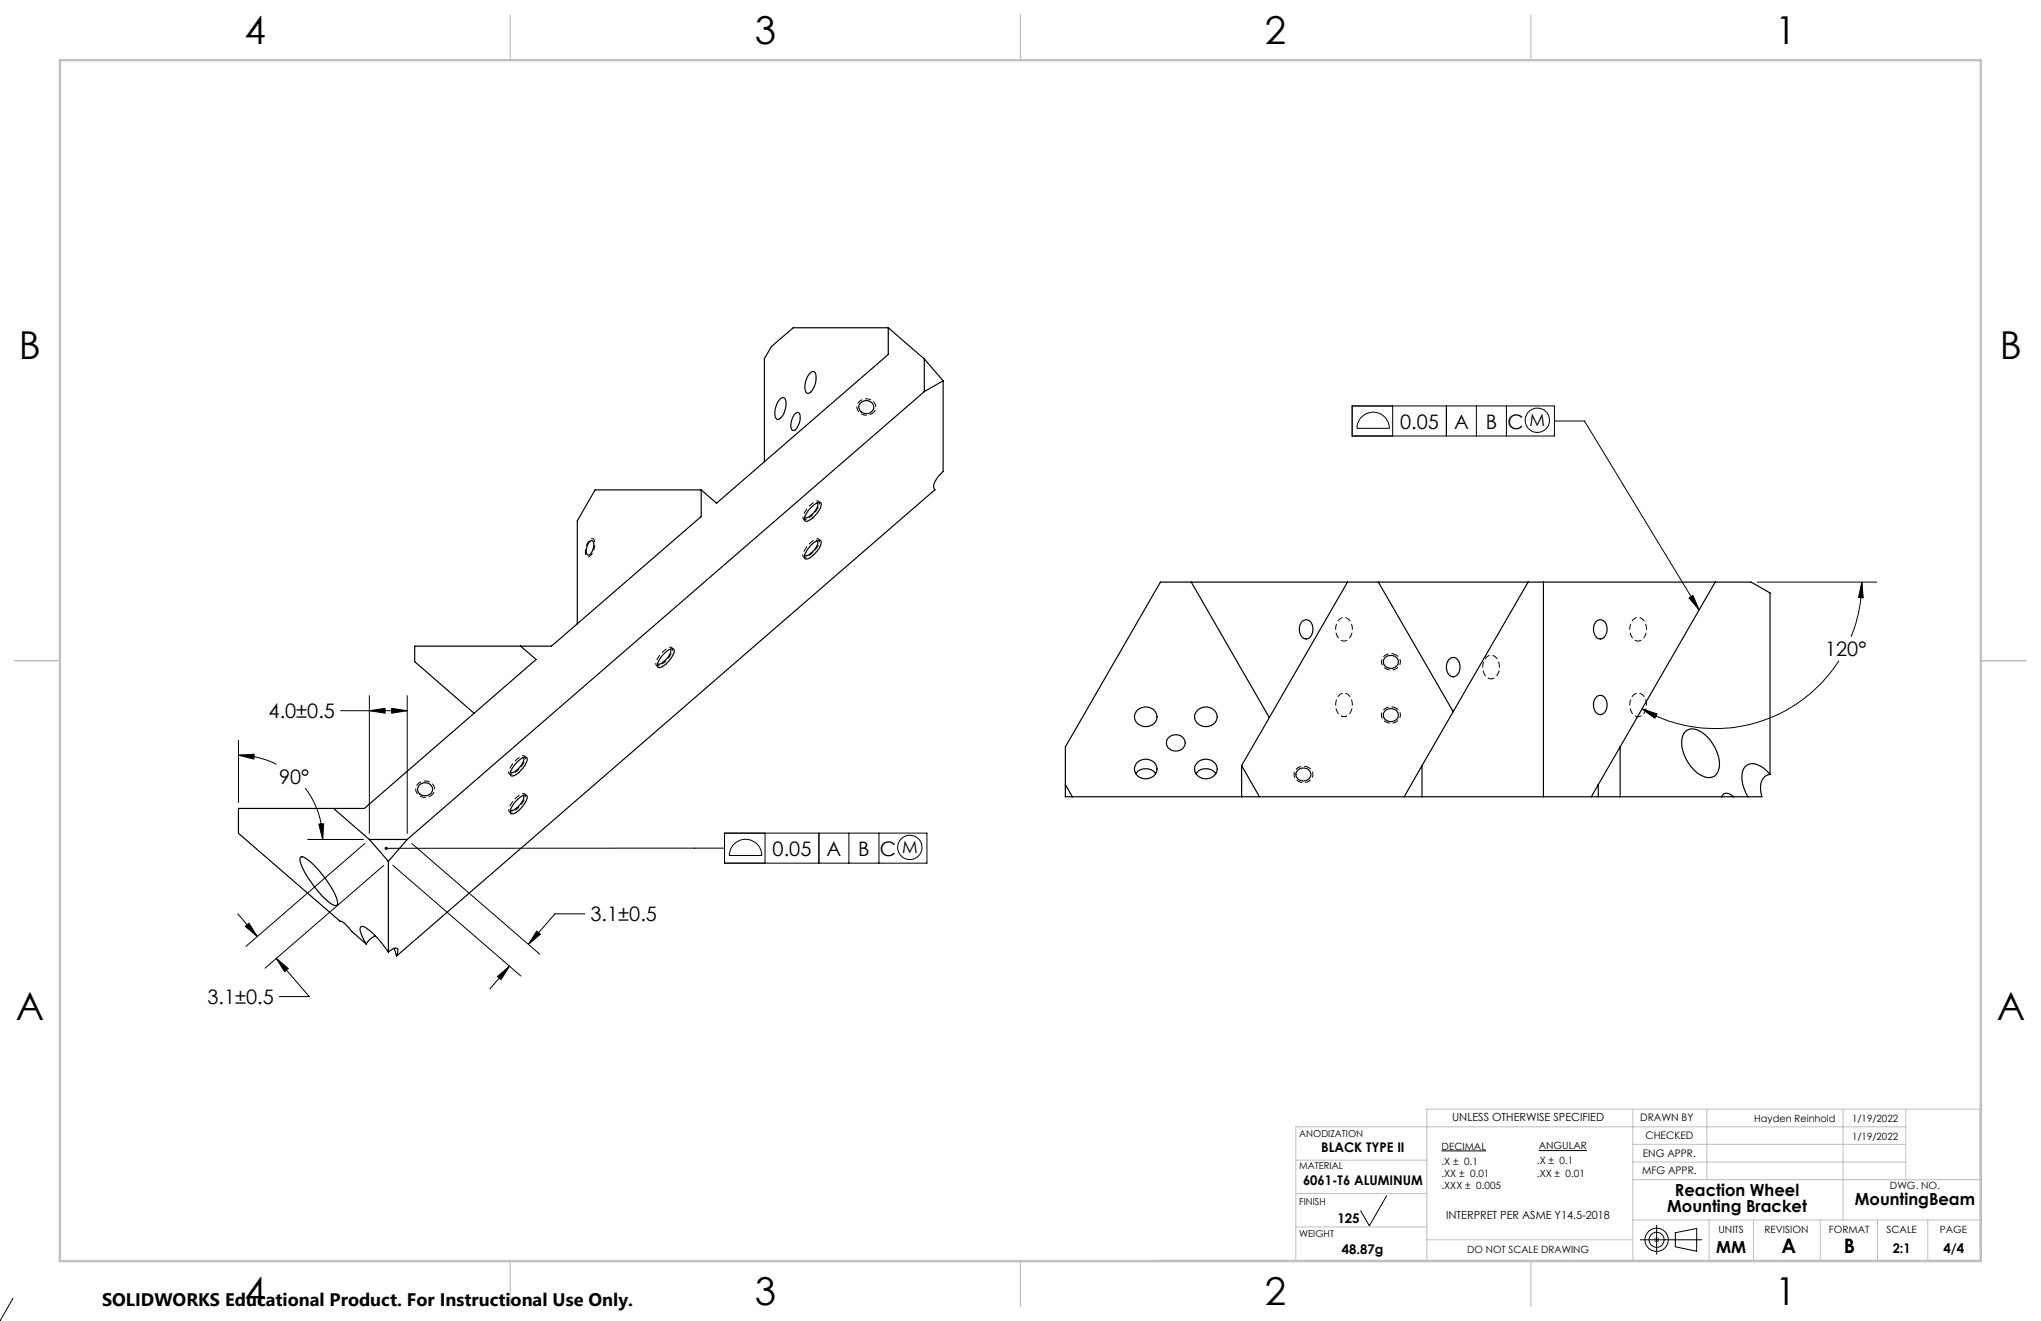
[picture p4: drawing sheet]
<svg xmlns="http://www.w3.org/2000/svg" width="432mm" height="279mm" viewBox="0 0 432 279" stroke-linecap="round" stroke-linejoin="round" font-family="sans-serif">
<g fill="none" stroke="#000" stroke-width=".21">
<path d="M286.1 85.9h42.8v6.3h-42.8zM287.9 88.4a3.4 3.4 0 0 1 3.8-1 3.4 3.4 0 0 1 2.2 3.2h-6.8a3.3 3.3 0 0 1 .8-2.2zM294.6 85.9v6.3M306 85.9v6.3M312.3 85.9v6.3M318.7 85.9v6.3M328.9 89h6.3l24.3 40M357.3 126.5l.9-.6 1.3 3.1zM371.8 123.1h25.3M389 139.7a31 31 0 0 1-41.6 10.2M393.9 123.1l.3 3.3h-1zM393.9 123.1l-.1 1.6a30.1 30.1 0 0 1-2.2 10"/>
<path d="M50.4 159.7l3.4-.2-.1 1zM50.4 159.7a17.8 17.8 0 0 1 8.1 2M50.4 156.6v13.1M72 150.3h14.1M78.1 150.3l3.4-.5v1zM78.1 147.1v29.2M82.9 149.8l3.2 .5-3.2 .5zM86.1 147.1v29.2M347.4 149.9l3.2 1.1-.5 .9zM64.6 166.7a17.9 17.9 0 0 1 3.7 10.9M65.1 177.6h11.8M67.5 174.3l1-.1-.2 3.4z"/>
<path d="M77.2 178.4l-25.2 21.8M87.1 178.4l27.1 23.4M153.3 179.4h-71.6M153.3 176.2h42.8v6.4h-42.8zM155.1 178.8a3.4 3.4 0 0 1 3.8-1.1 3.4 3.4 0 0 1 2.2 3.2h-6.8l.3-1.2zM161.9 176.2v6.4M173.2 176.2v6.4M179.6 176.2v6.4M185.9 176.2v6.4M50.3 193.3l4.1 4.8M51.9 195.9l.8-.6 1.7 2.8zM81.2 183l-25.1 21.8"/>
<path d="M83.1 183l27.1 23.4M113.6 196.9l.7 .7-2.5 2.1zM123.8 193.3h-6.4l-5.6 6.4M58.5 202.7l2.5 2.2-.8 .6zM58.5 202.7l6.9 8.1h-6.3M105.2 206.6l2.6-2.2-1.8 2.8zM107.8 204.4l-4.2 4.8M293.4 252.9l-3.7 6.4-1.8-3.2M305 243.4h9.4M325.5 243.4h10.2M350.5 259.2v6.1M2.7 274.6l-2.8 4.7"/>
<path d="M347 262.2h13M350.1 261.9l.7 .7M350.8 261.9l-.7 .7M354.4 260.7l4.6-.9v4.9l-4.6-1z"/>
<circle cx="325.3" cy="88.9" r="2.58"/>
<circle cx="192.5" cy="179.2" r="2.58"/>
<circle cx="350.5" cy="262.2" r="2.45"/>
<circle cx="350.5" cy="262.2" r="1.59"/>
</g>
<g fill="none" stroke="#c0c0c0" stroke-width=".21">
<path d="M345.4 234.6v32M361.1 234.6v14.9M389.9 234.6v23.4M403.2 238.3h-129.1v28.3M403.2 234.6v14.9M274.1 245.4h27.8M274.1 252.4h27.8M274.1 259.5h27.8M345.4 249.5h73.5M345.4 258h73.5M345.4 242h57.8M345.4 245.8h57.8"/>
<path d="M361.6 258v8.6M371 258v8.6M385.1 258v8.6M397.2 258v8.6M407.8 258v8.6M243.9 266.6h175M301.9 262.2h43.5M350 262.2h1M350.1 261.9l.7 .7M350.5 261.7v1M350.8 261.9l-.7 .7M418.9 265.1v-30.5h-117v32"/>
</g>
<path d="M284.3 135.6a2.58 2.58 0 0 0 1.6-3.7 1.61 1.61 0 0 0-1.7-1.3 1.61 1.61 0 0 0-1.5 1.5 2.54 2.54 0 0 0 1.6 3.5M346.6 135.6a2.58 2.58 0 0 0 1.5-3.7 1.61 1.61 0 0 0-1.7-1.3 1.61 1.61 0 0 0-1.5 1.5 2.54 2.54 0 0 0 1.7 3.5M284.3 151.6a2.58 2.58 0 0 0 1.6-3.7 1.61 1.61 0 0 0-1.7-1.3 1.61 1.61 0 0 0-1.5 1.5 2.54 2.54 0 0 0 1.6 3.5M315.5 143.6a2.58 2.58 0 0 0 1.5-3.7 1.61 1.61 0 0 0-1.7-1.3 1.61 1.61 0 0 0-1.5 1.5 2.54 2.54 0 0 0 1.7 3.5M346.6 151.6a2.58 2.58 0 0 0 1.5-3.7 1.61 1.61 0 0 0-1.7-1.3 1.61 1.61 0 0 0-1.5 1.5 2.54 2.54 0 0 0 1.7 3.5" fill="none" stroke="#000" stroke-width=".21" stroke-dasharray="1.3 .6" stroke-dashoffset=".6" stroke-linecap="butt"/>
<path d="M184.7 87.3a1.95 1.95 0 0 1-2.3 .3 1.95 1.95 0 0 1-1-2.2 2.02 2.02 0 0 1 2.3-1 2.02 2.02 0 0 1 1.6 2l-.6 .9M295.2 138.4a1.72 1.72 0 0 1 1 2.1 1.72 1.72 0 0 1-2 1.2 1.75 1.75 0 0 1-1.9-1.9 1.75 1.75 0 0 1 2.1-1.6l.8 .2M295.2 149.7a1.72 1.72 0 0 1 1 2.1 1.72 1.72 0 0 1-2 1.2 1.75 1.75 0 0 1-1.9-1.9 1.75 1.75 0 0 1 2.1-1.6l.8 .2M91.4 168.1a1.95 1.95 0 0 1-2.4 .4 1.95 1.95 0 0 1-.9-2.2 2.02 2.02 0 0 1 2.3-1.1 2.02 2.02 0 0 1 1.5 2l-.5 .9M276.7 162.2a1.72 1.72 0 0 1 1 2.1 1.72 1.72 0 0 1-2 1.2 1.75 1.75 0 0 1-1.9-1.8 1.75 1.75 0 0 1 2.1-1.6l.8 .1" fill="none" stroke="#000" stroke-width=".21" stroke-dasharray="1.3 .6" stroke-dashoffset=".5" stroke-linecap="butt"/>
<path d="M125.7 115.9a2.04 2.04 0 0 1-1.4 1.9 2.59 2.59 0 0 1 .1-3l.2-.3a.66 .66 0 0 1 .8-.6 .66 .66 0 0 1 .4 .9l-.1 1.1M171.6 109.2l-.7 .5a.58 .58 0 0 1-.9 .1 .58 .58 0 0 1-.1-.8 4.9 4.9 0 0 1 3.2-3h.1a2.08 2.08 0 0 1-.7 2.2l-.9 1M171.6 117.2l-.7 .5a.58 .58 0 0 1-.9 .1 .58 .58 0 0 1-.1-.8 4.9 4.9 0 0 1 3.2-3h.1a2.08 2.08 0 0 1-.7 2.2l-.9 1M140.5 140.1l-.8 .6a.58 .58 0 0 1-.8 .1 .58 .58 0 0 1-.1-.9 4.9 4.9 0 0 1 3.2-3l.1 .1a2.08 2.08 0 0 1-.7 2.2l-.9 .9M109.4 171.1l-.8 .5a.58 .58 0 0 1-.8 .1 .58 .58 0 0 1-.1-.8 4.9 4.9 0 0 1 3.2-3.1l.1 .1a2.08 2.08 0 0 1-.7 2.2l-.9 1M109.4 163.1l-.8 .5a.58 .58 0 0 1-.8 .1 .58 .58 0 0 1-.1-.8 4.9 4.9 0 0 1 3.2-3.1l.1 .1a2.08 2.08 0 0 1-.7 2.2l-.9 1" fill="none" stroke="#000" stroke-width=".21" stroke-dasharray="1.3 .6" stroke-dashoffset=".7" stroke-linecap="butt"/>
<path d="M418.9 234.6v32" fill="none" stroke="#c0c0c0" stroke-width=".21" stroke-dasharray="15.2 1.3 1.3 1.3" stroke-dashoffset="1.2"/>
<path d="M108 3.2v9.5M215.9 3.2v9.5M323.8 3.2v9.5M3.1 139.7h9.6M419.1 139.7h9.5M108 266.7v9.6M215.9 266.7v9.6M323.8 266.7v9.6" fill="none" stroke="#c0c0c0" stroke-width=".25"/>
<path d="M12.7 12.7h406.4v254h-406.4z" fill="none" stroke="#c0c0c0" stroke-width=".5"/>
<g fill="#000">
<path d="M357.3 126.5l.9-.6 1.3 3.1zM81.5 179.1l-.1 .3h.3h-.3a.34 .34 0 0 0 .4 .3 .34 .34 0 0 0 .2-.4 .34 .34 0 0 0-.5-.2z"/>
<path d="M347.4 149.9l3.2 1.1-.5 .9zM393.9 123.1l.3 3.3h-1zM67.5 174.3l1-.1-.2 3.4zM50.4 159.7l3.4-.2-.1 1zM78.1 150.3l3.4-.5v1zM82.9 149.8l3.2 .5-3.2 .5zM113.6 196.9l.7 .7-2.5 2.1zM105.2 206.6l2.6-2.2-1.8 2.8zM58.5 202.7l2.5 2.2-.8 .6zM51.9 195.9l.8-.6 1.7 2.8z"/>
</g>
<g fill="none" stroke="#000" stroke-width=".25">
<path d="M171.5 78.8l.6-.2a1.39 1.39 0 0 1 .5 1.6 3.9 3.9 0 0 1-1.5 3h-.3a1.43 1.43 0 0 1-.5-1.6 4.5 4.5 0 0 1 1.2-2.8zM187.9 69.3v5.7l-36.3 31.4-3.3-2.8M187.9 69.3l7.6 6.6M187.9 69.3h-20.1l-4.6 4-1.5 2.6v21.7M195.5 75.9v6.9M195.5 75.9l4 4.6M165.1 84.3l.7-.2a2.36 2.36 0 0 1 .2 2.9 2.3 2.3 0 0 1-1.5 1.7 2.43 2.43 0 0 1-.3-2.9zM168.3 87.4l.6-.2a1.76 1.76 0 0 1 .2 2.3 1.98 1.98 0 0 1-1.4 1.6 2.37 2.37 0 0 1 0-2.8zM182 85.3a1.6 1.6 0 0 1 1.8-.5 1.6 1.6 0 0 1 1 1.7 1.61 1.61 0 0 1-1.8 1 1.61 1.61 0 0 1-1.3-1.7zM195.5 82.8l-109.4 94.8M199.5 80.5v19.2l-1.1 1.2a2.96 2.96 0 0 0-.8 2.4l.2 .3-113.9 98.6M199.5 80.5l-4 2.3"/>
<path d="M124.8 114.5l.5-.1a2.45 2.45 0 0 1-.7 3h-.3a2.35 2.35 0 0 1 .5-2.9zM148.3 103.6v5.7l-31.6 27.4h-29v3.2l12.6 10.9M148.3 103.6h-22.4l-3.8 6.6v21.8M171.7 107.2a3.1 3.1 0 0 1 1.7-1l.3 .2a4.2 4.2 0 0 1-2.2 3.5l-.9 .4-.2-.1a1.02 1.02 0 0 1 .1-1.4zM171.7 115.2a2.1 2.1 0 0 1 2-.9 4.2 4.2 0 0 1-2.2 3.6l-.5 .2-.6 .1a1.02 1.02 0 0 1 .1-1.4zM172.9 106.4a1.9 1.9 0 0 1-.9 2.1l-.4 .5a1.12 1.12 0 0 1-1.4 .4M172.9 114.4a1.9 1.9 0 0 1-.9 2.2l-.4 .4a1.12 1.12 0 0 1-1.4 .4M110.1 136.7l3.3 2.8-36.3 31.5h-26.7v5.2l21.5 18.6a4.5 4.5 0 0 1 2.5 2.2l3.1 2.7M140.6 138.1a2.01 2.01 0 0 1 2-.8 3 3 0 0 1-1.3 2.7l-.4 .5a1.9 1.9 0 0 1-1.7 .7 1.19 1.19 0 0 1 .2-1.5zM141.8 137.3a1.9 1.9 0 0 1-.9 2.2l-.4 .4a1.12 1.12 0 0 1-1.4 .5M252 123.1l16.5 28.7M275.3 131.6a1.36 1.36 0 0 1 1.6-.4 1.36 1.36 0 0 1 .8 1.4 1.99 1.99 0 0 1-1.4 2.5 2.11 2.11 0 0 1-1.2-3z"/>
<path d="M285.1 123.1l-22.4 38.8M291.6 123.1l15.8 27.4M293 139.1a1.58 1.58 0 0 1 1.9-.4 1.58 1.58 0 0 1 .9 1.8 1.65 1.65 0 0 1-1.8 .9 1.65 1.65 0 0 1-1.3-1.4zM306.5 139.6a1.25 1.25 0 0 1 1.3-.5 1.25 1.25 0 0 1 .9 1 2.41 2.41 0 0 1-.8 3 1.56 1.56 0 0 1-1.9-1.8l.2-1.2zM323.3 123.1l-22.5 38.8M326.5 123.1v45.4M337.6 131.6a1.36 1.36 0 0 1 1.6-.4 1.36 1.36 0 0 1 .8 1.4 1.99 1.99 0 0 1-1.4 2.5 2.11 2.11 0 0 1-1.3-3zM362.9 123.1l-20.1 34.9M240.8 150a2.47 2.47 0 0 1 4 1.6 2.42 2.42 0 0 1-2.4 2.1 2.42 2.42 0 0 1-2.4-2.1l.1-.6zM247.1 156.1a2.07 2.07 0 0 1 2.2-.7 2.07 2.07 0 0 1 1.5 1.7 2.01 2.01 0 0 1-2 1.8 2.01 2.01 0 0 1-2-1.8v-.5zM253.5 150a2.47 2.47 0 0 1 4 1.6 2.43 2.43 0 0 1-2.4 2.1 2.43 2.43 0 0 1-2.4-2.1l.1-.6zM293 150.4a1.58 1.58 0 0 1 1.9-.4 1.58 1.58 0 0 1 .9 1.7 1.65 1.65 0 0 1-1.8 .9 1.65 1.65 0 0 1-1.3-1.4z"/>
<path d="M337.9 147.2a1.42 1.42 0 0 1 2.1 1.5 1.99 1.99 0 0 1-1.4 2.5 2.11 2.11 0 0 1-1.3-3.1zM342.8 158l-4.7 7.9M342.8 158v10.5M356.6 154.7a2.72 2.72 0 0 1 3.5 .2 8.5 8.5 0 0 1 3.6 7.6 2.32 2.32 0 0 1-3.9 1.4 8.2 8.2 0 0 1-3.8-8.1zM70.6 171l7.5 6.6M78.1 177.6l4.1 4.6M78.1 177.6h8M86.1 177.6l-3.9 4.6M88.6 166.2a1.58 1.58 0 0 1 1.9-.6 1.58 1.58 0 0 1 1 1.7 1.65 1.65 0 0 1-1.7 1 1.65 1.65 0 0 1-1.5-1.3zM109 169.6l.5-.5a2.01 2.01 0 0 1 1.9-.9 3 3 0 0 1-1.2 2.8 2.73 2.73 0 0 1-2.1 1.1 1.18 1.18 0 0 1 .2-1.4zM109.5 161.1a2.01 2.01 0 0 1 1.9-.9 3 3 0 0 1-1.2 2.7 2.73 2.73 0 0 1-2.1 1.2 1.18 1.18 0 0 1 .2-1.4zM110.7 160.2a.93 .93 0 0 1-.2 1.3l-.7 1a2.07 2.07 0 0 1-1.8 .9v-.1"/>
<path d="M110.7 168.2a.89 .89 0 0 1-.2 1.3l-1.1 1.4a1.18 1.18 0 0 1-1.4 .4M225.4 165.9l1.5 2.6M240.3 163.7a2.61 2.61 0 0 1 4.2 0M240.4 161.5a2.49 2.49 0 0 1 2.6-.9 2.49 2.49 0 0 1 1.8 2 2.42 2.42 0 0 1-2.4 2.1 2.42 2.42 0 0 1-2.4-2.1zM253 163.7a2.58 2.58 0 0 1 4.2 0M253.5 161.1a2.47 2.47 0 0 1 4 1.5 2.42 2.42 0 0 1-2.4 2.1 2.42 2.42 0 0 1-2.4-2.1l.1-.5zM262.7 161.9l3.8 6.6M262.7 161.9v6.6M274.5 162.9a1.57 1.57 0 0 1 1.9-.4 1.57 1.57 0 0 1 .8 1.8 1.65 1.65 0 0 1-1.7 .9 1.65 1.65 0 0 1-1.4-1.4zM300.8 161.9v6.6M300.8 161.9l-3.7 6.6M338.1 165.9v2.6"/>
<path d="M338.1 165.9l-1.4 2.6M364.2 168.5a1.22 1.22 0 0 1 2.2-.3l.3 .3M364.2 168.5h2.5M366.7 168.5h3.1M374.5 163.8a5.4 5.4 0 0 0-3.9-2.3 2.41 2.41 0 0 0-2.1 2.7 8 8 0 0 0 1.3 4.3M374.5 163.8a2.52 2.52 0 0 0-2 2.9l.2 1.8h-2.9M374.5 163.8v-38.4l-4-2.3h-125l-20.1 34.9v10.5h138.8M63.6 181.3a1.59 1.59 0 0 1 1.6 .6 20.8 20.8 0 0 1 6.2 8.8v.7a1.1 1.1 0 0 1-1.4-.3 22.5 22.5 0 0 1-6.5-8.7v-.9zM77.5 199.7l-.9-1.6a1.93 1.93 0 0 1-.2-2.2 5.3 5.3 0 0 1 3.1 2.1l2.7 3.4M79.4 197.9a3.8 3.8 0 0 0-1.9 1.8M82.2 182.2v19.2M82.2 201.4a2.07 2.07 0 0 1 1.8-.8 1.42 1.42 0 0 1-.1 1.6"/>
<path d="M83.4 200.6l.5 1.6"/>
</g>
<g font-size="8.1">
<text x="51.7" y="9.3">4</text>
<text x="159.7" y="9.3">3</text>
<text x="267.6" y="9.3">2</text>
<text x="375.6" y="9.3">1</text>
<text x="4" y="76">B</text>
<text x="423.1" y="76">B</text>
<text x="3.3" y="215.7">A</text>
<text x="422.4" y="215.7">A</text>
<text x="51.7" y="276">4</text>
<text x="159.7" y="276">3</text>
<text x="267.6" y="276">2</text>
<text x="375.6" y="276">1</text>
</g>
<g font-size="4.2">
<text x="296.2" y="90.6">0.05</text>
<text x="307.6" y="90.6">A</text>
<text x="314.3" y="90.6">B</text>
<text x="318.9" y="90.6">C</text>
<text x="386.1" y="138.8">120°</text>
<text x="56.8" y="151.9">4.0±0.5</text>
<text x="59" y="165.8">90°</text>
<text x="163.5" y="181">0.05</text>
<text x="174.9" y="181">A</text>
<text x="181.6" y="181">B</text>
<text x="186.1" y="181">C</text>
<text x="124.9" y="194.9">3.1±0.5</text>
<text x="43.9" y="212.4">3.1±0.5</text>
<text x="376.9" y="265">A</text>
<text x="390.1" y="265">B</text>
</g>
<text font-size="3.8" x="21.6" y="276.3">SOLIDWORKS Educational Product. For Instructional Use Only.</text>
<g font-size="3.6">
<text x="323.6" y="90.1">M</text>
<text x="190.8" y="180.5">M</text>
</g>
<g font-size="3.5">
<text x="352.7" y="256.4">Mounting Bracket</text>
<text x="354.4" y="252.9">Reaction Wheel</text>
<text x="392.4" y="254.8">MountingBeam</text>
<text x="363.1" y="265">MM</text>
</g>
<g font-size="2.8">
<text x="279.5" y="243.7">BLACK TYPE II</text>
<text x="275.7" y="250.7">6061-T6 ALUMINUM</text>
<text x="282.9" y="258.6">125</text>
<text x="283.9" y="265.3">48.87g</text>
<text x="400.5" y="265">2:1</text>
<text x="411.2" y="265">4/4</text>
</g>
<g font-size="2.4">
<text x="307.2" y="237.2">UNLESS OTHERWISE SPECIFIED</text>
<text x="305.9" y="257.8">INTERPRET PER ASME Y14.5-2018</text>
</g>
<g font-size="2.2">
<text x="347" y="237.2">DRAWN BY</text>
<text x="347.6" y="244.7">ENG APPR.</text>
<text x="348.1" y="240.9">CHECKED</text>
<text x="347.4" y="248.4">MFG APPR.</text>
</g>
<g font-size="2.1">
<text x="371.1" y="237.4">Hayden Reinhold</text>
<text x="391.8" y="237.4">1/19/2022</text>
<text x="305" y="243.2">DECIMAL</text>
<text x="325.5" y="243.1">ANGULAR</text>
<text x="391.8" y="241.1">1/19/2022</text>
<text x="304.9" y="246.3">.X ± 0.1</text>
<text x="304.9" y="248.9">.XX ± 0.01</text>
<text x="304.9" y="251.5">.XXX ± 0.005</text>
<text x="325.2" y="246.2">.X ± 0.1</text>
<text x="325.2" y="248.9">.XX ± 0.01</text>
<text x="399.8" y="251.5">DWG. NO.</text>
<text x="363.5" y="260.7">UNITS</text>
<text x="373.3" y="260.7">REVISION</text>
<text x="386.9" y="260.7">FORMAT</text>
<text x="399.1" y="260.7">SCALE</text>
<text x="410.4" y="260.7">PAGE</text>
<text x="310.4" y="265">DO NOT SCALE DRAWING</text>
</g>
<g font-size="2">
<text x="274.9" y="240.6">ANODIZATION</text>
<text x="274.9" y="247.3">MATERIAL</text>
<text x="274.9" y="254.8">FINISH</text>
<text x="274.9" y="261.7">WEIGHT</text>
</g>
</svg>
